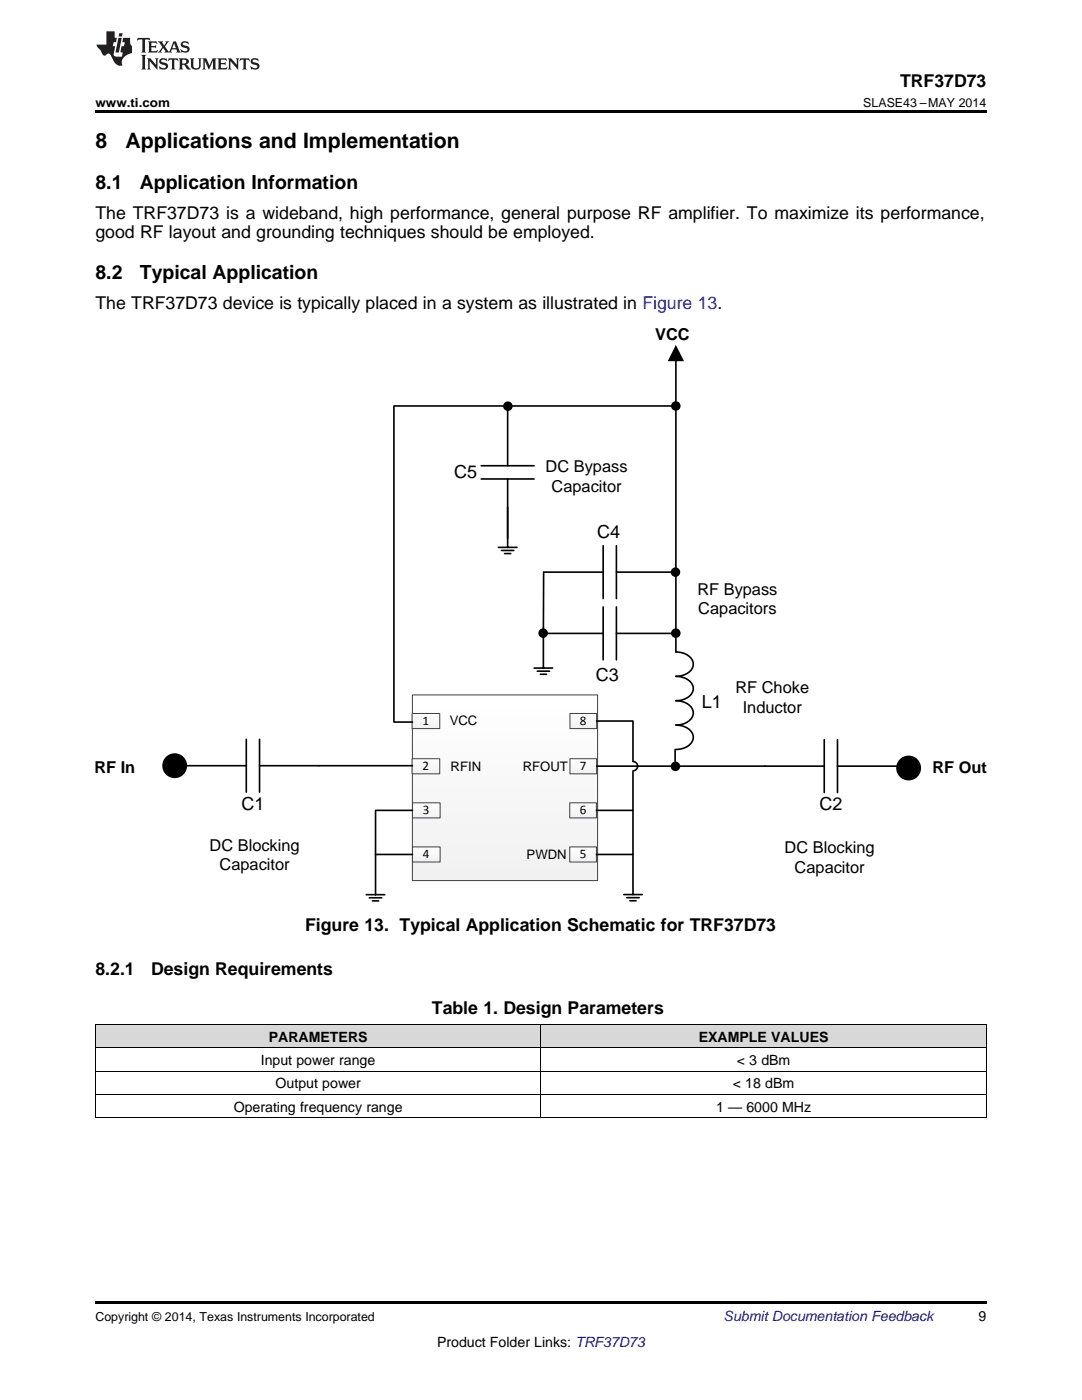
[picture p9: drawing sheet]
<svg xmlns="http://www.w3.org/2000/svg" width="216mm" height="279mm" viewBox="0 0 216 279" stroke-linecap="round" stroke-linejoin="round" font-family="sans-serif">
<g fill="#d8d8d8">
<path d="M19 204.5h88.9v4.7h-88.9z"/>
<path d="M107.9 204.5h88.9v4.7h-88.9z"/>
</g>
<path d="M19 259.7h177.8v.5h-177.8z" fill="#000"/>
<path d="M19 218.4h177.8M19 213.8h177.8M19 209.1h177.8M19 204.5h177.8M19.1 204.5v18.6M107.9 204.5v18.6M196.8 204.5v18.6M19 223.1h177.8" fill="none" stroke="#000" stroke-width=".2"/>
<path d="M82.3 173.4h36.9v2.3h-36.9z" fill-rule="evenodd" fill="#f1f1f1"/>
<path d="M82.3 171.1h36.9v2.3h-36.9z" fill-rule="evenodd" fill="#f2f2f2"/>
<path d="M82.3 168.8h36.9v2.3h-36.9z" fill-rule="evenodd" fill="#f3f3f3"/>
<g fill="#f4f4f4">
<path d="M82.3 166.5h36.9v2.3h-36.9z" fill-rule="evenodd"/>
<path d="M82.3 164.2h36.9v2.3h-36.9z" fill-rule="evenodd"/>
</g>
<path d="M82.3 161.8h36.9v2.4h-36.9z" fill-rule="evenodd" fill="#f5f5f5"/>
<path d="M82.3 159.5h36.9v2.3h-36.9z" fill-rule="evenodd" fill="#f6f6f6"/>
<path d="M82.3 157.2h36.9v2.3h-36.9z" fill-rule="evenodd" fill="#f7f7f7"/>
<path d="M82.3 154.9h36.9v2.3h-36.9z" fill-rule="evenodd" fill="#f8f8f8"/>
<path d="M82.3 152.6h36.9v2.3h-36.9z" fill-rule="evenodd" fill="#f9f9f9"/>
<path d="M82.3 150.3h36.9v2.3h-36.9z" fill-rule="evenodd" fill="#fafafa"/>
<path d="M82.3 147.9h36.9v2.4h-36.9z" fill-rule="evenodd" fill="#fbfbfb"/>
<path d="M82.3 145.6h36.9v2.3h-36.9z" fill-rule="evenodd" fill="#fcfcfc"/>
<path d="M82.3 143.3h36.9v2.3h-36.9z" fill-rule="evenodd" fill="#fdfdfd"/>
<path d="M82.3 141h36.9v2.3h-36.9z" fill-rule="evenodd" fill="#fefefe"/>
<path d="M82.3 138.7h36.9v2.3h-36.9z" fill-rule="evenodd" fill="#fff"/>
<path d="M82.3 138.7h36.9v37h-36.9zM82.2 142.4h5.5v3h-5.5zM82.2 151.4h5.5v3h-5.5zM113.7 142.4h5.4v3h-5.4zM113.7 151.4h5.4v3h-5.4zM82.3 160.2h5.5v3h-5.5zM82.3 169h5.5v3h-5.5zM113.7 160.2h5.3v3h-5.3zM113.7 169h5.3v3h-5.3z" fill="none" stroke="#404040" stroke-width=".2"/>
<g fill="none" stroke="#f2f2f2" stroke-width=".2">
<path d="M82.2 145.3h5.5M82.2 145.1h5.5M82.2 154.3h5.5M82.2 154.2h5.5M113.7 145.3h5.4M113.7 145.1h5.4M113.7 154.3h5.4M113.7 154.2h5.4M82.3 163.1h5.5M82.3 163h5.5M82.3 171.9h5.5M82.3 171.8h5.5"/>
<path d="M113.7 163.1h5.3M113.7 163h5.3M113.7 171.9h5.3M113.7 171.8h5.3"/>
</g>
<path d="M82.2 144.9h5.5M82.2 154h5.5M113.7 144.9h5.4M113.7 154h5.4M82.3 162.8h5.5M82.3 171.6h5.5M113.7 162.8h5.3M113.7 171.6h5.3" fill="none" stroke="#f3f3f3" stroke-width=".2"/>
<path d="M82.2 144.7h5.5M82.2 153.8h5.5M113.7 144.7h5.4M113.7 153.8h5.4M82.3 162.6h5.5M82.3 171.4h5.5M113.7 162.6h5.3M113.7 171.4h5.3" fill="none" stroke="#f4f4f4" stroke-width=".2"/>
<path d="M82.2 144.6h5.5M82.2 153.6h5.5M113.7 144.6h5.4M113.7 153.6h5.4M82.3 162.4h5.5M82.3 171.2h5.5M113.7 162.4h5.3M113.7 171.2h5.3" fill="none" stroke="#f5f5f5" stroke-width=".2"/>
<path d="M82.2 144.4h5.5M82.2 153.4h5.5M113.7 144.4h5.4M113.7 153.4h5.4M82.3 162.2h5.5M82.3 171h5.5M113.7 162.2h5.3M113.7 171h5.3" fill="none" stroke="#f6f6f6" stroke-width=".2"/>
<g fill="none" stroke="#f7f7f7" stroke-width=".2">
<path d="M82.2 144.2h5.5M82.2 144h5.5M82.2 153.2h5.5M82.2 153h5.5M113.7 144.2h5.4M113.7 144h5.4M113.7 153.2h5.4M113.7 153h5.4M82.3 162h5.5M82.3 161.8h5.5M82.3 170.8h5.5M82.3 170.6h5.5"/>
<path d="M113.7 162h5.3M113.7 161.8h5.3M113.7 170.8h5.3M113.7 170.6h5.3"/>
</g>
<path d="M82.2 143.8h5.5M82.2 152.8h5.5M113.7 143.8h5.4M113.7 152.8h5.4M82.3 161.6h5.5M82.3 170.4h5.5M113.7 161.6h5.3M113.7 170.4h5.3" fill="none" stroke="#f8f8f8" stroke-width=".2"/>
<path d="M82.2 143.6h5.5M82.2 152.6h5.5M113.7 143.6h5.4M113.7 152.6h5.4M82.3 161.4h5.5M82.3 170.2h5.5M113.7 161.4h5.3M113.7 170.2h5.3" fill="none" stroke="#f9f9f9" stroke-width=".2"/>
<path d="M82.2 143.4h5.5M82.2 152.5h5.5M113.7 143.4h5.4M113.7 152.5h5.4M82.3 161.3h5.5M82.3 170.1h5.5M113.7 161.3h5.3M113.7 170.1h5.3" fill="none" stroke="#fafafa" stroke-width=".2"/>
<g fill="none" stroke="#fbfbfb" stroke-width=".2">
<path d="M82.2 143.2h5.5M82.2 143.1h5.5M82.2 152.3h5.5M82.2 152.1h5.5M113.7 143.2h5.4M113.7 143.1h5.4M113.7 152.3h5.4M113.7 152.1h5.4M82.3 161.1h5.5M82.3 160.9h5.5M82.3 169.9h5.5M82.3 169.7h5.5"/>
<path d="M113.7 161.1h5.3M113.7 160.9h5.3M113.7 169.9h5.3M113.7 169.7h5.3"/>
</g>
<path d="M82.2 142.9h5.5M82.2 151.9h5.5M113.7 142.9h5.4M113.7 151.9h5.4M82.3 160.7h5.5M82.3 169.5h5.5M113.7 160.7h5.3M113.7 169.5h5.3" fill="none" stroke="#fcfcfc" stroke-width=".2"/>
<path d="M82.2 142.7h5.5M82.2 151.7h5.5M113.7 142.7h5.4M113.7 151.7h5.4M82.3 160.5h5.5M82.3 169.3h5.5M113.7 160.5h5.3M113.7 169.3h5.3" fill="none" stroke="#fdfdfd" stroke-width=".2"/>
<path d="M82.2 142.5h5.5M82.2 151.5h5.5M113.7 142.5h5.4M113.7 151.5h5.4M82.3 160.3h5.5M82.3 169.1h5.5M113.7 160.3h5.3M113.7 169.1h5.3" fill="none" stroke="#fefefe" stroke-width=".2"/>
<g fill="none" stroke="#000" stroke-width=".33">
<path d="M134.9 71.7v58.4a3.2 3.2 0 0 1 3.4 2.4 2.81 2.81 0 0 1-2.6 2.4l-.8 .1a3.2 3.2 0 0 1 3.4 2.4 2.81 2.81 0 0 1-2.6 2.4h-.8a3.2 3.2 0 0 1 3.4 2.5 2.81 2.81 0 0 1-2.6 2.3l-.8 .1a3.2 3.2 0 0 1 3.4 2.4 2.81 2.81 0 0 1-2.6 2.4l-.8 .1M78.6 81.1v63h3.7M78.6 81h56.5M96 92.9h10.6M96 95.6h10.6M101.3 81.1v11.8M101.3 95.6v13.6M99.4 109.2h3.7M100.1 109.9h2.4M100.7 110.5h1.2M120.4 108.9v10.6M120.4 114.2h-11.9l-.1 11.3"/>
<path d="M123 108.9v10.6M123 114.2h11.9M106.6 133.3h3.7M107.2 133.9h2.5M107.8 134.6h1.2M108.4 125.3v8M108.5 126.4h11.9M120.4 121.1v10.6M123 121.1v10.6M123 126.4h11.9M37.3 152.8h11.8M49.1 147.5v10.6"/>
<path d="M51.8 147.5v10.6M51.8 152.8h30.5M119.1 152.9h45.4M119.1 143.9h7.2M126.3 152a.93 .93 0 0 1 .9 .9 .93 .93 0 0 1-.9 .9M126.3 144v7.9M126.3 154v24.5M134.7 149.6v3M164.5 147.6v10.6M167.1 152.9h11.9M167.1 147.6v10.6M73.1 178.6h3.7"/>
<path d="M73.7 179.2h2.5M74.3 179.8h1.3M74.9 161.7h7.4M74.9 170.5h7.4M74.9 161.9v16.7M119 161.7h7.3M119 170.5h7.3M124.5 178.5h3.7M125.1 179.1h2.4M125.7 179.8h1.2"/>
<circle cx="101.3" cy="81.1" r=".79"/>
<circle cx="134.9" cy="81" r=".79"/>
<circle cx="134.8" cy="114.2" r=".79"/>
<circle cx="108.4" cy="126.4" r=".79"/>
<circle cx="134.9" cy="126.4" r=".79"/>
<circle cx="34.9" cy="152.8" r="2.32"/>
<circle cx="134.8" cy="152.9" r=".79"/>
<circle cx="181.3" cy="153.3" r="2.32"/>
</g>
<g fill="#000">
<path d="M134.9 68.8l1.6 3.3h-3.3z"/>
<circle cx="101.3" cy="81.1" r=".79"/>
<circle cx="134.9" cy="81" r=".79"/>
<circle cx="134.8" cy="114.2" r=".79"/>
<circle cx="108.4" cy="126.4" r=".79"/>
<circle cx="134.9" cy="126.4" r=".79"/>
<circle cx="34.9" cy="152.8" r="2.32"/>
<circle cx="134.8" cy="152.9" r=".79"/>
<circle cx="181.3" cy="153.3" r="2.32"/>
</g>
<path d="M19 22h177.8v.5h-177.8z" fill="#000"/>
<g fill="#231f20">
<path d="M27.5 7.6l-.1 .5 .4-.2h.6v.1v2.1l-.2 .4h1l-.3-.4v-2.1l.1-.1h.5l.5 .2-.2-.5zM29.5 8.3l.2 .3v1.5l-.2 .4h1.8l.2-.6a1.04 1.04 0 0 1-1.3 .2v-.7h.6l.3 .2v-.6l-.3 .2h-.6v-.6l.8-.1 .4 .3-.2-.5zM31.5 8.3l.9 1.1-.9 1.1h.8l-.2-.2 .5-.7 .4 .7-.2 .2h1.5l-.1-.2 .1-.4h.9l.1 .4-.2 .2h1l-.3-.3-.7-1.9h-.5l-.9 2-.8-1 .9-1h-.8l.1 .3-.3 .5-.4-.6 .2-.2zM34.7 8.6l.4 1h-.7zM36.3 8.4a.63 .63 0 0 0-.2 .7 .63 .63 0 0 0 .6 .4l.6 .2 .1 .2a.75 .75 0 0 1-.7 .4 .75 .75 0 0 1-.6-.5l.1 .7 .1-.1a1.11 1.11 0 0 0 1.5-.6 1.13 1.13 0 0 0-1.2-.8l-.1-.4a1.04 1.04 0 0 1 1.2 .2l-.2-.5-.1 .1-.5-.2zM28.2 10.9l.2 .4v2.2l-.2 .4h1l-.3-.4v-2.2l.3-.4zM29.3 11.6l.3 .4v1.5l-.3 .4h.8l-.2-.4v-1.3l1.5 1.7v-1.9l.2-.4h-.7l.2 .4v.9l-1.1-1.3zM32 11.8a.62 .62 0 0 0-.2 .7 .62 .62 0 0 0 .6 .4l.6 .1 .1 .3a.76 .76 0 0 1-.7 .3 .76 .76 0 0 1-.6-.4l.1 .7 .1-.1a1.11 1.11 0 0 0 1.5-.6 1.13 1.13 0 0 0-1.2-.8l-.1-.4a1.04 1.04 0 0 1 1.2 .2l-.2-.6-.1 .1-.5-.1zM33.7 11.6l-.2 .6a.61 .61 0 0 1 .8-.3v1.6l-.2 .4h.9l-.2-.4v-1.6a.63 .63 0 0 1 .8 .3l-.2-.6zM35.6 11.6l.3 .4v1.5l-.3 .4h1l-.2-.2v-.8l.5 .2a.76 .76 0 0 0 1.2 .7l-1-1a.58 .58 0 0 0 .6-.5 .58 .58 0 0 0-.5-.6zM36.4 11.9h.1a.45 .45 0 0 1 .5 .1 .45 .45 0 0 1 .1 .5l-.7 .2zM37.9 11.6l.2 .2a2.17 2.17 0 0 0 .3 1.9 .99 .99 0 0 0 1.6-.6v-1.1l.2-.4h-.7l.2 .2a1.92 1.92 0 0 1-.2 1.8 .6 .6 0 0 1-.9-.5v-1.1l.2-.4zM40.4 11.6l.2 .4v1.5l-.2 .4h.7l-.2-.4v-1.4l.8 1.8 .8-1.8v1.4l-.2 .4h.9l-.2-.4v-1.5l.2-.4h-.8l-.6 1.5-.6-1.5zM43.4 11.6l.2 .4v1.5l-.2 .4h1.8l.2-.6a1.04 1.04 0 0 1-1.3 .1v-.6h.5l.4 .2v-.6l-.4 .2h-.5v-.7h.8l.3 .3-.1-.6zM45.5 11.6l.2 .4v1.5l-.2 .4h.7l-.2-.4v-1.3l1.5 1.7v-1.9l.2-.4h-.7l.2 .4v.9l-1.1-1.3zM47.9 11.6l-.1 .6a.61 .61 0 0 1 .8-.3v1.6l-.3 .4h1l-.3-.4 .1-1.6a.63 .63 0 0 1 .7 .3l-.1-.6zM50.2 11.8a.62 .62 0 0 0-.2 .7 .62 .62 0 0 0 .6 .4l.6 .1 .2 .3a.76 .76 0 0 1-.8 .3 .76 .76 0 0 1-.6-.4l.1 .7 .2-.1a1.11 1.11 0 0 0 1.5-.6 1.13 1.13 0 0 0-1.3-.8l-.1-.4a1.04 1.04 0 0 1 1.2 .2l-.1-.6-.2 .1-.5-.1z"/>
<path d="M21.2 6.3v2.6h-1.9l.1 .4 .7 .9a.91 .91 0 0 0 1 .8 .56 .56 0 0 1 .5-.3 .56 .56 0 0 1 .5 .3l.4 .8a1.53 1.53 0 0 0 1.9 1.2 1.54 1.54 0 0 1 1-2.1l.9-.3v-1.4a1.52 1.52 0 0 1-.3-1.6h-1.4l-.2 .8h.5l-.2 .8h-.4l-.2 1v.2l.4 .1-.2 .8a1.93 1.93 0 0 1-1.6-.3l.3-1.8h-.5l.2-.8h.4l.2-.8h-.4v-1.3zM23.6 7.6l-.6 2.9h.7l.6-2.9zM23.8 6.6l-.1 .7h.6l.2-.7z"/>
</g>
<g font-size="4.2">
<text x="19" y="29.6">8</text>
<text x="25" y="29.6">Applications and Implementation</text>
</g>
<g font-size="3.9">
<text x="19" y="37.7">8.1</text>
<text x="27.9" y="37.7">Application Information</text>
<text x="19" y="55.6">8.2</text>
<text x="27.9" y="55.6">Typical Application</text>
</g>
<g font-size="3.6">
<text x="90.6" y="95.3">C5</text>
<text x="119.1" y="107.4">C4</text>
<text x="118.9" y="136">C3</text>
<text x="140.1" y="141.4">L1</text>
<text x="48.2" y="161.7">C1</text>
<text x="163.5" y="161.7">C2</text>
</g>
<g font-size="3.5">
<text x="179.6" y="17.3">TRF37D73</text>
<text x="19" y="43.7">The TRF37D73 is a wideband, high performance, general purpose RF amplifier. To maximize its performance,</text>
<text x="19" y="47.6">good RF layout and grounding techniques should be employed.</text>
<text x="19" y="61.6">The TRF37D73 device is typically placed in a system as illustrated in Figure 13.</text>
<text x="60.9" y="185.8">Figure 13. Typical Application Schematic for TRF37D73</text>
<text x="19" y="194.7">8.2.1</text>
<text x="30.1" y="194.7">Design Requirements</text>
<text x="86.2" y="202.4">Table 1. Design Parameters</text>
</g>
<g font-size="3.3">
<text x="130.7" y="67.9">VCC</text>
<text x="108.9" y="94.3">DC Bypass</text>
<text x="110.1" y="98.2">Capacitor</text>
<text x="139.2" y="118.7">RF Bypass</text>
<text x="139.3" y="122.6">Capacitors</text>
<text x="146.7" y="138.3">RF Choke</text>
<text x="148.2" y="142.2">Inductor</text>
<text x="18.8" y="154.2">RF In</text>
<text x="186" y="154.2">RF Out</text>
<text x="41.8" y="169.8">DC Blocking</text>
<text x="43.8" y="173.7">Capacitor</text>
<text x="156.6" y="170.2">DC Blocking</text>
<text x="158.6" y="174.2">Capacitor</text>
</g>
<g font-size="2.8">
<text x="53.6" y="207.9">PARAMETERS</text>
<text x="139.4" y="207.9">EXAMPLE VALUES</text>
<text x="52" y="212.5">Input power range</text>
<text x="147" y="212.5">&lt; 3 dBm</text>
<text x="46.6" y="221.9">Operating frequency range</text>
<text x="55" y="217.2">Output power</text>
<text x="142.9" y="221.9">1 — 6000 MHz</text>
<text x="146.2" y="217.2">&lt; 18 dBm</text>
<text x="195.3" y="263.6">9</text>
<text x="87.2" y="268.9">Product Folder Links: TRF37D73</text>
</g>
<text font-size="2.8" fill="#0000c8" x="144.4" y="263.6">Submit Documentation Feedback</text>
<g font-size="2.6">
<text x="84.3" y="144.7">1</text>
<text x="89.7" y="144.6">VCC</text>
<text x="115.7" y="144.7">8</text>
<text x="84.3" y="153.7">2</text>
<text x="89.9" y="153.9">RFIN</text>
<text x="104.3" y="153.9">RFOUT</text>
<text x="115.7" y="153.7">7</text>
<text x="84.4" y="162.5">3</text>
<text x="115.7" y="162.5">6</text>
<text x="84.4" y="171.3">4</text>
<text x="105.1" y="171.5">PWDN</text>
<text x="115.7" y="171.3">5</text>
</g>
<g font-size="2.5">
<text x="19" y="21.4">www.ti.com</text>
<text x="172.3" y="21.4">SLASE43 –MAY 2014</text>
<text x="19" y="263.6">Copyright © 2014, Texas Instruments Incorporated</text>
</g>
</svg>
